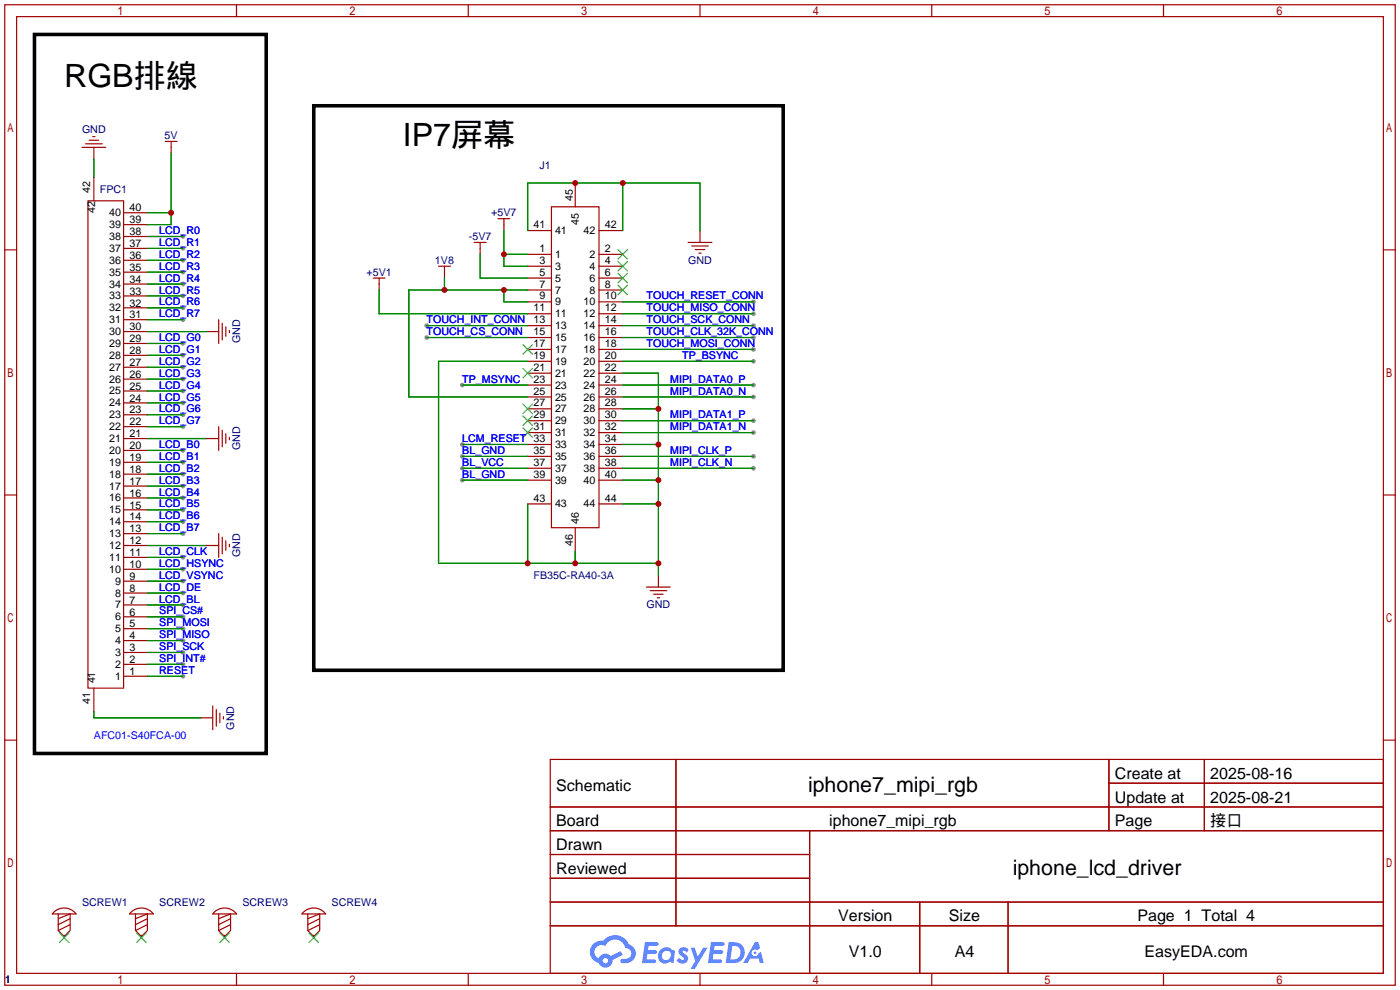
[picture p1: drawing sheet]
<svg xmlns="http://www.w3.org/2000/svg" width="299mm" height="212mm" viewBox="0 0 299 212" stroke-linecap="round" stroke-linejoin="round" font-family="sans-serif">
<g fill="#999">
<circle cx="39.1" cy="50.5" r=".51"/>
<circle cx="39.1" cy="53.1" r=".51"/>
<circle cx="39.1" cy="55.6" r=".51"/>
<circle cx="39.1" cy="58.2" r=".51"/>
<circle cx="39.1" cy="60.7" r=".51"/>
<circle cx="39.1" cy="63.2" r=".51"/>
<circle cx="39.1" cy="65.8" r=".51"/>
<circle cx="39.1" cy="68.3" r=".51"/>
<circle cx="39.1" cy="73.4" r=".51"/>
<circle cx="39.1" cy="75.9" r=".51"/>
<circle cx="39.1" cy="78.5" r=".51"/>
<circle cx="39.1" cy="81" r=".51"/>
<circle cx="39.1" cy="83.6" r=".51"/>
<circle cx="39.1" cy="86.1" r=".51"/>
<circle cx="39.1" cy="88.6" r=".51"/>
<circle cx="39.1" cy="91.2" r=".51"/>
<circle cx="39.1" cy="96.3" r=".51"/>
<circle cx="39.1" cy="98.8" r=".51"/>
<circle cx="39.1" cy="101.3" r=".51"/>
<circle cx="39.1" cy="103.9" r=".51"/>
<circle cx="39.1" cy="106.4" r=".51"/>
<circle cx="39.1" cy="109" r=".51"/>
<circle cx="39.1" cy="111.5" r=".51"/>
<circle cx="39.1" cy="114" r=".51"/>
<circle cx="39.1" cy="119.1" r=".51"/>
<circle cx="39.1" cy="121.7" r=".51"/>
<circle cx="39.1" cy="124.2" r=".51"/>
<circle cx="39.1" cy="126.7" r=".51"/>
<circle cx="39.1" cy="129.3" r=".51"/>
<circle cx="39.1" cy="134.4" r=".51"/>
<circle cx="39.1" cy="136.9" r=".51"/>
<circle cx="39.1" cy="131.8" r=".51"/>
<circle cx="39.1" cy="139.4" r=".51"/>
<circle cx="39.1" cy="142" r=".51"/>
<circle cx="39.1" cy="144.5" r=".51"/>
<circle cx="91.2" cy="69.6" r=".51"/>
<circle cx="91.2" cy="72.1" r=".51"/>
<circle cx="161" cy="64.5" r=".51"/>
<circle cx="161" cy="67.1" r=".51"/>
<circle cx="161" cy="69.6" r=".51"/>
<circle cx="161" cy="72.1" r=".51"/>
<circle cx="161" cy="74.7" r=".51"/>
<circle cx="161" cy="77.2" r=".51"/>
<circle cx="161" cy="82.3" r=".51"/>
<circle cx="161" cy="84.8" r=".51"/>
<circle cx="161" cy="89.9" r=".51"/>
<circle cx="161" cy="92.5" r=".51"/>
<circle cx="161" cy="97.5" r=".51"/>
<circle cx="161" cy="100.1" r=".51"/>
<circle cx="98.8" cy="100.1" r=".51"/>
<circle cx="98.8" cy="102.6" r=".51"/>
<circle cx="98.8" cy="97.5" r=".51"/>
<circle cx="98.8" cy="95" r=".51"/>
<circle cx="98.8" cy="82.3" r=".51"/>
</g>
<g fill="none" stroke="#a10000" stroke-width=".25">
<path d="M1 1h297.2v209.6h-297.2zM3.6 3.6h292.1v204.4h-292.1zM50.5 1v2.6M100.1 1v2.6M149.6 1v2.6M199.1 1v2.6M248.7 1v2.6M1 53.4h2.6M295.7 53.4h2.5M1 105.8h2.6M295.7 105.8h2.5M1 158.2h2.6"/>
<path d="M295.7 158.2h2.5M117.6 162.3h178.1v45.7h-178.1zM117.6 172.5h178.1M117.6 177.5h178.1M144.5 162.3v35.6M173 177.5v30.5M237 162.3v15.2M237 167.4h58.7M257.4 162.3v15.2M117.6 182.6h55.4M117.6 192.8h178.1M117.6 187.7h55.4"/>
<path d="M117.6 197.9h178.1M196.6 192.8v15.2M215.4 192.8v15.2M50.5 208v2.6M100.1 208v2.6M149.6 208v2.6M199.1 208v2.6M248.7 208v2.6"/>
</g>
<g fill="#5487ff">
<path d="M145.3 202.7a1.3 1.3 0 0 1 1.9 .3l-.4 .6a.54 .54 0 0 0-.9-.2l.1 .2a1.34 1.34 0 0 1 .9 1.8 1.47 1.47 0 0 1-2.3-.1l.5-.6 .8 .5a.31 .31 0 0 0 .4-.3 .31 .31 0 0 0-.3-.4 1.12 1.12 0 0 1-.7-1.8z"/>
<path d="M147.6 202.5h.9l.6 2 1.2-2h.9l-2.7 4.6h-.9l1-1.7z"/>
<path d="M137.8 201.4h1.7a1.31 1.31 0 0 1 1.2 .2 .4 .4 0 0 1-.3 .5l-1.8 .1-.1 .9h1.6a.4 .4 0 0 1 .4 .4 .4 .4 0 0 1-.5 .4h-1.6l-.2 1.2h1.4a.46 .46 0 0 1 .5 0 .46 .46 0 0 1 .1 .5l-.4 .2h-2.6z"/>
<path d="M151.9 201.4h1.7a1.32 1.32 0 0 1 1.2 .2 .39 .39 0 0 1-.3 .5l-1.8 .1-.1 .9h1.6a.4 .4 0 0 1 .4 .4 .4 .4 0 0 1-.4 .4h-1.7l-.2 1.2h1.4a.46 .46 0 0 1 .5 0 .46 .46 0 0 1 .1 .5l-.4 .2h-2.6z"/>
<path d="M161.3 201.4h.8l.3 1.3-.6 .4a.75 .75 0 0 0-1.1 .3 .75 .75 0 0 0 .5 1 .75 .75 0 0 0 .9-.7l.5-.2 .6 2.3h-.8l-.3-.9h-1.8l-.5 .9h-1z"/>
<path d="M155.7 201.4l-.6 4.4h1.5a2.27 2.27 0 0 0 2.6-2.2 2.27 2.27 0 0 0-2.7-2.2zM156.5 202.1a1.5 1.5 0 0 1 1.8 1.6 1.5 1.5 0 0 1-1.9 1.4h-.3z"/>
<path d="M141.2 203a1.6 1.6 0 0 0-.3 2.3 1.6 1.6 0 0 0 2.3 .2l.7 .3 .3-2.4-.1-.3-.5-.1a1.58 1.58 0 0 0-2.4 0zM141.8 203.5a.98 .98 0 0 1 1.6 .4 .98 .98 0 0 1-1.1 1.3 .94 .94 0 0 1-.9-.7 .94 .94 0 0 1 .4-1z"/>
<path d="M126.8 201.8a2.37 2.37 0 0 0 1.1 4 1.54 1.54 0 0 0 1.8 1 1.54 1.54 0 0 0 1.2-1.6l2.2-1.1-.5-.8-2 1a1.57 1.57 0 0 0-2.7 .5 1.5 1.5 0 0 1-.7-2.1 1.5 1.5 0 0 1 2.2-.5 2.23 2.23 0 0 1 2.3-1.4 2.23 2.23 0 0 1 2 1.8 1.16 1.16 0 0 1 1.2 1.1 1.16 1.16 0 0 1-1.1 1.2h-.7a.47 .47 0 0 0-.5 .4 .47 .47 0 0 0 .4 .5 2.17 2.17 0 0 0 2.5-.9 2.17 2.17 0 0 0-.3-2.7l-.8-.4a3.2 3.2 0 0 0-5.5-.7l-1.1 .1zM128.8 205.3a.6 .6 0 0 1 1.2 0 .6 .6 0 0 1-1.2 0z"/>
<circle cx="161.4" cy="203.6" r=".28"/>
</g>
<g fill="none" stroke="#a10000" stroke-width=".25">
<path d="M17.5 31.5h5.1M18.3 30.7h3.5M19 30h2.1M19.8 29.2h.5M20.1 31.5v2.5M20.1 37.8v5.1M35.3 30.2h2.5M36.6 30.2v2.6M122.9 39.1v5.1M18.8 42.9h7.6v104.2h-7.6zM26.4 58.2h5.1M26.4 55.6h5.1"/>
<path d="M26.4 53.1h5.1M26.4 50.5h5.1M26.4 48h5.1M26.4 45.5h5.1M79.8 59.4h2.5M81 59.4v2.6M93.7 56.9h2.6M95 56.9v2.5M101.3 51.8h2.6M102.6 51.8v2.6M106.4 46.7h2.6M107.7 46.7v2.6"/>
<path d="M112.8 54.4h5.1M112.8 56.9h5.1M112.8 59.4h5.1M112.8 49.3h5.1M117.9 44.2h10.1v68.6h-10.1zM128 54.4h5.1M128 56.9h5.1M128 59.4h5.1M128 49.3h5.1M147.1 51.8h5M147.8 52.6h3.6M148.6 53.3h2"/>
<path d="M149.4 54.1h.5M149.6 49.3v2.5M26.4 78.5h5.1M26.4 75.9h5.1M26.4 70.9h5.1M26.4 73.4h5.1M26.4 68.3h5.1M26.4 65.8h5.1M26.4 63.2h5.1M26.4 60.7h5.1M44.2 70.9h2.5M46.7 68.3v5.1"/>
<path d="M47.5 69.1v3.5M48.3 69.8v2.1M49 70.6v.5M112.8 62h5.1M112.8 64.5h5.1M112.8 67.1h5.1M112.8 69.6h5.1M112.8 72.1h5.1M112.8 74.7h5.1M112.8 77.2h5.1M112.8 79.8h5.1M128 62h5.1"/>
<path d="M128 64.5h5.1M128 67.1h5.1M128 69.6h5.1M128 72.1h5.1M128 74.7h5.1M128 77.2h5.1M128 79.8h5.1M26.4 98.8h5.1M26.4 96.3h5.1M26.4 93.7h5.1M26.4 91.2h5.1M26.4 88.6h5.1"/>
<path d="M26.4 86.1h5.1M26.4 83.6h5.1M26.4 81h5.1M44.2 93.7h2.5M46.7 91.2v5.1M47.5 91.9v3.6M48.3 92.7v2M49 93.5v.5M112.8 82.3h5.1M112.8 84.8h5.1M112.8 87.4h5.1M112.8 89.9h5.1"/>
<path d="M112.8 92.5h5.1M112.8 95h5.1M112.8 97.5h5.1M128 82.3h5.1M128 84.8h5.1M128 87.4h5.1M128 89.9h5.1M128 92.5h5.1M128 95h5.1M128 97.5h5.1M26.4 119.1h5.1M26.4 116.6h5.1"/>
<path d="M26.4 114h5.1M26.4 111.5h5.1M26.4 109h5.1M26.4 106.4h5.1M26.4 103.9h5.1M26.4 101.3h5.1M44.2 116.6h2.5M46.7 114v5.1M47.5 114.8v3.6M48.3 115.6v2M49 116.3v.5M112.8 100.1h5.1"/>
<path d="M112.8 102.6h5.1M112.8 107.7h5.1M122.9 112.8v5.1M128 100.1h5.1M128 102.6h5.1M128 107.7h5.1M26.4 139.4h5.1M26.4 136.9h5.1M26.4 134.4h5.1M26.4 131.8h5.1M26.4 129.3h5.1M26.4 126.7h5.1"/>
<path d="M26.4 124.2h5.1M26.4 121.7h5.1M138.2 125.5h5.1M138.9 126.2h3.6M139.7 127h2M140.5 127.8h.5M140.7 122.9v2.6M20.1 147.1v5M26.4 144.5h5.1M26.4 142h5.1M42.9 153.4h2.6M45.5 150.9v5.1"/>
<path d="M46.2 151.6v3.6M47 152.4v2M47.8 153.2v.5M11.6 194.9a3.2 3.2 0 0 1 4.7 .4h-5.1zM12.4 195.3v3.6l1.3 1.3 1.3-1.3v-3.6l-2.6 1M13.7 199.9v.5M15 196.3l-2.6 1.3M15 197.6l-2.6 1.3M28.1 194.9a3.2 3.2 0 0 1 4.7 .4h-5.1zM29 195.3v3.6l1.2 1.3 1.3-1.3v-3.6l-2.5 1M30.2 199.9v.5M31.5 196.3l-2.5 1.3"/>
<path d="M31.5 197.6l-2.5 1.3M45.9 194.9a3.2 3.2 0 0 1 4.6 .4h-5zM46.7 195.3v3.6l1.3 1.3 1.3-1.3v-3.6l-2.6 1M48 199.9v.5M49.3 196.3l-2.6 1.3M49.3 197.6l-2.6 1.3M65 194.9a3.2 3.2 0 0 1 4.6 .4h-5.1zM65.8 195.3v3.6l1.3 1.3 1.2-1.3v-3.6l-2.5 1M67.1 199.9v.5M68.3 196.3l-2.5 1.3M68.3 197.6l-2.5 1.3"/>
</g>
<g fill="none" stroke="#008700" stroke-width=".25">
<path d="M20.1 34v3.8M36.6 32.8v15.2h-5.1M133.1 39.1v10.2M31.5 45.5h5.1M31.5 50.5h7.6M31.5 53.1h7.6M31.5 55.6h7.6M31.5 58.2h7.6M95 59.4v2.6M102.6 54.4v5h10.2M107.7 49.3v7.6h5.1M107.7 54.4h5.1"/>
<path d="M112.8 49.3v-10.2h36.8v10.2M31.5 60.7h7.6M31.5 63.2h7.6M31.5 65.8h7.6M31.5 68.3h7.6M31.5 70.9h12.7M31.5 73.4h7.6M31.5 75.9h7.6M31.5 78.5h7.6M81 62v5.1h31.8M91.2 69.6h21.6M91.2 72.1h21.6"/>
<path d="M107.7 62v2.5h5.1M112.8 62h-25.4v22.8h25.4M112.8 77.2h-19.1v43.2h47M133.1 64.5h27.9M133.1 67.1h27.9M133.1 69.6h27.9M133.1 72.1h27.9M133.1 74.7h27.9M133.1 77.2h27.9M133.1 79.8h7.6v43.1M31.5 81h7.6M31.5 83.6h7.6"/>
<path d="M31.5 86.1h7.6M31.5 88.6h7.6M31.5 91.2h7.6M31.5 96.3h7.6M31.5 98.8h7.6M31.5 93.7h12.7M98.8 95h14M98.8 82.3h14M98.8 97.5h14M133.1 84.8h27.9M133.1 95h7.6M133.1 87.4h7.6"/>
<path d="M133.1 82.3h27.9M133.1 89.9h27.9M133.1 92.5h27.9M133.1 97.5h27.9M31.5 101.3h7.6M31.5 103.9h7.6M31.5 106.4h7.6M31.5 109h7.6M31.5 111.5h7.6M31.5 114h7.6M31.5 116.6h12.7M31.5 119.1h7.6"/>
<path d="M98.8 102.6h14M98.8 100.1h14M112.8 107.7v12.7M122.9 117.9v2.5M133.1 107.7h7.6M133.1 102.6h7.6M133.1 100.1h27.9M31.5 121.7h7.6M31.5 124.2h7.6M31.5 126.7h7.6M31.5 129.3h7.6M31.5 134.4h7.6"/>
<path d="M31.5 136.9h7.6M31.5 131.8h7.6M31.5 139.4h7.6M20.1 152.1v1.3h22.8M31.5 142h7.6M31.5 144.5h7.6"/>
</g>
<g fill="none" stroke="#3c3" stroke-width=".25">
<path d="M132.1 53.3l2 2.1M132.1 55.9l2 2M132.1 58.4l2 2.1M134.1 53.3l-2 2.1M134.1 55.9l-2 2M134.1 58.4l-2 2.1M111.8 73.7l2 2M111.8 78.7l2 2.1M113.8 73.7l-2 2M113.8 78.7l-2 2.1M132.1 61l2 2M134.1 61l-2 2"/>
<path d="M111.8 86.4l2 2M111.8 88.9l2 2M111.8 91.4l2 2.1M113.8 86.4l-2 2M113.8 88.9l-2 2M113.8 91.4l-2 2.1M12.7 199.4l2 2M14.7 199.4l-2 2M29.2 199.4l2 2M31.2 199.4l-2 2M47 199.4l2 2M49 199.4l-2 2"/>
<path d="M66 199.4l2.1 2M68.1 199.4l-2.1 2"/>
</g>
<path d="M7.4 7.4h49.5v153.6h-49.5zM67.1 22.6h100.3v120.7h-100.3z" fill="none" stroke="#000" stroke-width=".76"/>
<g fill="#c00">
<circle cx="36.6" cy="45.5" r=".63"/>
<circle cx="107.7" cy="54.4" r=".63"/>
<circle cx="107.7" cy="62" r=".63"/>
<circle cx="95" cy="62" r=".63"/>
<circle cx="140.7" cy="120.4" r=".63"/>
<circle cx="122.9" cy="120.4" r=".63"/>
<circle cx="112.8" cy="120.4" r=".63"/>
<circle cx="140.7" cy="107.7" r=".63"/>
<circle cx="140.7" cy="102.6" r=".63"/>
<circle cx="140.7" cy="95" r=".63"/>
<circle cx="140.7" cy="87.4" r=".63"/>
<circle cx="122.9" cy="39.1" r=".63"/>
<circle cx="133.1" cy="39.1" r=".63"/>
</g>
<g font-size="6.9">
<text x="13.7" y="18.5">RGB排線</text>
<text x="86.1" y="31.2">IP7屏幕</text>
</g>
<g font-size="4.6">
<text x="172.7" y="169.3">iphone7_mipi_rgb</text>
<text x="216.4" y="187.1">iphone_lcd_driver</text>
</g>
<g font-size="3.4">
<text x="238.3" y="166.4">Create at</text>
<text x="258.7" y="166.4">2025-08-16</text>
<text x="118.9" y="169">Schematic</text>
<text x="238.3" y="171.5">Update at</text>
<text x="258.7" y="171.5">2025-08-21</text>
<text x="118.9" y="176.6">Board</text>
<text x="177.2" y="176.6">iphone7_mipi_rgb</text>
<text x="238.3" y="176.6">Page</text>
<text x="258.7" y="176.6">接口</text>
<text x="118.9" y="181.7">Drawn</text>
<text x="118.9" y="186.8">Reviewed</text>
<text x="179.1" y="196.9">Version</text>
<text x="202.8" y="196.9">Size</text>
<text x="243.1" y="196.9">Page 1 Total 4</text>
<text x="181.4" y="204.5">V1.0</text>
<text x="204" y="204.5">A4</text>
<text x="244.6" y="204.5">EasyEDA.com</text>
</g>
<g font-size="2.3" fill="#000080">
<text x="17.5" y="28.4">GND</text>
<text x="35.2" y="29.7">5V</text>
<text x="21.3" y="41.1">FPC1</text>
<text x="115.3" y="36.1">J1</text>
<text x="105" y="46.2">+5V7</text>
<text x="100.2" y="51.3">-5V7</text>
<text x="78.3" y="58.9">+5V1</text>
<text x="93" y="56.4">1V8</text>
<text x="147.1" y="56.4">GND</text>
<text x="51.3" y="73.4" transform="rotate(-90 51.3 73.4)">GND</text>
<text x="51.3" y="96.3" transform="rotate(-90 51.3 96.3)">GND</text>
<text x="51.3" y="119.1" transform="rotate(-90 51.3 119.1)">GND</text>
<text x="114" y="123.7">FB35C-RA40-3A</text>
<text x="138.2" y="130">GND</text>
<text x="50" y="156" transform="rotate(-90 50 156)">GND</text>
<text x="17.5" y="193.5">SCREW1</text>
<text x="34" y="193.5">SCREW2</text>
<text x="51.8" y="193.5">SCREW3</text>
<text x="70.9" y="193.5">SCREW4</text>
<text x="1" y="210.1">1</text>
</g>
<g font-size="2.3">
<text x="19.3" y="41.2" transform="rotate(-90 19.3 41.2)">42</text>
<text x="20.3" y="45.5" transform="rotate(-90 20.3 45.5)">42</text>
<text x="23.4" y="46.2">40</text>
<text x="27.7" y="47.7">39</text>
<text x="27.7" y="45.2">40</text>
<text x="122.4" y="42.9" transform="rotate(-90 122.4 42.9)">45</text>
<text x="23.4" y="53.8">37</text>
<text x="23.4" y="51.3">38</text>
<text x="23.4" y="48.7">39</text>
<text x="27.7" y="52.8">37</text>
<text x="27.7" y="50.3">38</text>
<text x="114" y="48.8">41</text>
<text x="115.3" y="53.8">1</text>
<text x="118.6" y="50">41</text>
<text x="123.7" y="48" transform="rotate(-90 123.7 48)">45</text>
<text x="124.7" y="50">42</text>
<text x="129.3" y="53.8">2</text>
<text x="129.3" y="48.8">42</text>
<text x="23.4" y="58.9">35</text>
<text x="23.4" y="56.4">36</text>
<text x="27.7" y="57.9">35</text>
<text x="27.7" y="55.4">36</text>
<text x="115.3" y="56.4">3</text>
<text x="115.3" y="58.9">5</text>
<text x="118.6" y="55.1">1</text>
<text x="118.6" y="57.7">3</text>
<text x="126" y="55.1">2</text>
<text x="126" y="57.7">4</text>
<text x="129.3" y="56.4">4</text>
<text x="129.3" y="58.9">6</text>
<text x="23.4" y="64">33</text>
<text x="23.4" y="61.4">34</text>
<text x="27.7" y="65.5">32</text>
<text x="27.7" y="63">33</text>
<text x="27.7" y="60.4">34</text>
<text x="115.3" y="61.5">7</text>
<text x="115.3" y="64">9</text>
<text x="118.6" y="60.2">5</text>
<text x="118.6" y="62.7">7</text>
<text x="118.6" y="65.3">9</text>
<text x="124.7" y="65.3">10</text>
<text x="126" y="60.2">6</text>
<text x="126" y="62.7">8</text>
<text x="129.3" y="61.5">8</text>
<text x="129.3" y="64">10</text>
<text x="23.4" y="71.6">30</text>
<text x="23.4" y="69.1">31</text>
<text x="23.4" y="66.5">32</text>
<text x="27.7" y="70.6">30</text>
<text x="27.7" y="68.1">31</text>
<text x="114" y="66.5">11</text>
<text x="114" y="69.1">13</text>
<text x="114" y="71.6">15</text>
<text x="118.6" y="67.8">11</text>
<text x="118.6" y="70.4">13</text>
<text x="124.7" y="67.8">12</text>
<text x="124.7" y="70.4">14</text>
<text x="129.3" y="66.5">12</text>
<text x="129.3" y="69.1">14</text>
<text x="129.3" y="71.6">16</text>
<text x="23.4" y="76.7">28</text>
<text x="23.4" y="74.1">29</text>
<text x="27.7" y="75.7">28</text>
<text x="27.7" y="73.1">29</text>
<text x="114" y="74.2">17</text>
<text x="114" y="76.7">19</text>
<text x="118.6" y="72.9">15</text>
<text x="118.6" y="75.4">17</text>
<text x="118.6" y="78">19</text>
<text x="124.7" y="72.9">16</text>
<text x="124.7" y="75.4">18</text>
<text x="124.7" y="78">20</text>
<text x="129.3" y="74.2">18</text>
<text x="129.3" y="76.7">20</text>
<text x="23.4" y="81.8">26</text>
<text x="23.4" y="79.2">27</text>
<text x="27.7" y="83.3">25</text>
<text x="27.7" y="80.8">26</text>
<text x="27.7" y="78.2">27</text>
<text x="114" y="79.2">21</text>
<text x="114" y="81.8">23</text>
<text x="118.6" y="80.5">21</text>
<text x="118.6" y="83.1">23</text>
<text x="124.7" y="80.5">22</text>
<text x="124.7" y="83.1">24</text>
<text x="129.3" y="79.2">22</text>
<text x="129.3" y="81.8">24</text>
<text x="23.4" y="89.4">23</text>
<text x="23.4" y="86.8">24</text>
<text x="23.4" y="84.3">25</text>
<text x="27.7" y="88.4">23</text>
<text x="27.7" y="85.8">24</text>
<text x="114" y="84.3">25</text>
<text x="114" y="86.9">27</text>
<text x="114" y="89.4">29</text>
<text x="118.6" y="85.6">25</text>
<text x="118.6" y="88.1">27</text>
<text x="124.7" y="85.6">26</text>
<text x="124.7" y="88.1">28</text>
<text x="129.3" y="84.3">26</text>
<text x="129.3" y="86.9">28</text>
<text x="129.3" y="89.4">30</text>
<text x="23.4" y="94.5">21</text>
<text x="23.4" y="91.9">22</text>
<text x="27.7" y="96">20</text>
<text x="27.7" y="93.5">21</text>
<text x="27.7" y="90.9">22</text>
<text x="114" y="91.9">31</text>
<text x="118.6" y="90.7">29</text>
<text x="118.6" y="93.2">31</text>
<text x="118.6" y="95.8">33</text>
<text x="124.7" y="90.7">30</text>
<text x="124.7" y="93.2">32</text>
<text x="124.7" y="95.8">34</text>
<text x="129.3" y="91.9">32</text>
<text x="129.3" y="94.5">34</text>
<text x="23.4" y="99.5">19</text>
<text x="23.4" y="97">20</text>
<text x="27.7" y="101.1">18</text>
<text x="27.7" y="98.5">19</text>
<text x="114" y="97">35</text>
<text x="114" y="99.6">37</text>
<text x="118.6" y="98.3">35</text>
<text x="118.6" y="100.8">37</text>
<text x="124.7" y="98.3">36</text>
<text x="124.7" y="100.8">38</text>
<text x="129.3" y="97">36</text>
<text x="129.3" y="99.6">38</text>
<text x="23.4" y="107.2">16</text>
<text x="23.4" y="104.6">17</text>
<text x="23.4" y="102.1">18</text>
<text x="27.7" y="106.2">16</text>
<text x="27.7" y="103.6">17</text>
<text x="114" y="102.1">39</text>
<text x="114" y="107.2">43</text>
<text x="118.6" y="103.4">39</text>
<text x="124.7" y="103.4">40</text>
<text x="129.3" y="102.1">40</text>
<text x="129.3" y="107.2">44</text>
<text x="23.4" y="112.2">14</text>
<text x="23.4" y="109.7">15</text>
<text x="27.7" y="113.8">13</text>
<text x="27.7" y="111.2">14</text>
<text x="27.7" y="108.7">15</text>
<text x="118.6" y="108.5">43</text>
<text x="123.7" y="112" transform="rotate(-90 123.7 112)">46</text>
<text x="124.7" y="108.5">44</text>
<text x="23.4" y="119.9">11</text>
<text x="23.4" y="117.3">12</text>
<text x="23.4" y="114.8">13</text>
<text x="27.7" y="118.9">11</text>
<text x="27.7" y="116.3">12</text>
<text x="122.4" y="116.6" transform="rotate(-90 122.4 116.6)">46</text>
<text x="23.4" y="122.4">10</text>
<text x="24.6" y="124.9">9</text>
<text x="27.7" y="123.9">9</text>
<text x="27.7" y="121.4">10</text>
<text x="24.6" y="130">7</text>
<text x="24.6" y="127.5">8</text>
<text x="27.7" y="131.6">6</text>
<text x="27.7" y="129">7</text>
<text x="27.7" y="126.5">8</text>
<text x="24.6" y="137.6">4</text>
<text x="24.6" y="135.1">5</text>
<text x="24.6" y="132.6">6</text>
<text x="27.7" y="136.6">4</text>
<text x="27.7" y="134.1">5</text>
<text x="24.6" y="142.7">2</text>
<text x="24.6" y="140.2">3</text>
<text x="27.7" y="141.7">2</text>
<text x="27.7" y="139.2">3</text>
<text x="20.3" y="146.1" transform="rotate(-90 20.3 146.1)">41</text>
<text x="24.6" y="145.3">1</text>
<text x="27.7" y="144.3">1</text>
<text x="19.3" y="150.4" transform="rotate(-90 19.3 150.4)">41</text>
</g>
<g font-size="2.3" fill="#00f">
<text x="34" y="50">LCD_R0</text>
<text x="34" y="52.6">LCD_R1</text>
<text x="34" y="55.1">LCD_R2</text>
<text x="34" y="57.7">LCD_R3</text>
<text x="34" y="60.2">LCD_R4</text>
<text x="34" y="62.7">LCD_R5</text>
<text x="34" y="65.3">LCD_R6</text>
<text x="138.2" y="64">TOUCH_RESET_CONN</text>
<text x="34" y="67.8">LCD_R7</text>
<text x="91.2" y="69.1">TOUCH_INT_CONN</text>
<text x="91.2" y="71.6">TOUCH_CS_CONN</text>
<text x="138.2" y="66.5">TOUCH_MISO_CONN</text>
<text x="138.2" y="69.1">TOUCH_SCK_CONN</text>
<text x="138.2" y="71.6">TOUCH_CLK_32K_CONN</text>
<text x="34" y="72.9">LCD_G0</text>
<text x="34" y="75.4">LCD_G1</text>
<text x="34" y="78">LCD_G2</text>
<text x="138.2" y="74.2">TOUCH_MOSI_CONN</text>
<text x="145.8" y="76.7">TP_BSYNC</text>
<text x="34" y="80.5">LCD_G3</text>
<text x="34" y="83.1">LCD_G4</text>
<text x="98.8" y="81.8">TP_MSYNC</text>
<text x="143.3" y="81.8">MIPI_DATA0_P</text>
<text x="34" y="85.6">LCD_G5</text>
<text x="34" y="88.1">LCD_G6</text>
<text x="143.3" y="84.3">MIPI_DATA0_N</text>
<text x="143.3" y="89.4">MIPI_DATA1_P</text>
<text x="34" y="90.7">LCD_G7</text>
<text x="34" y="95.8">LCD_B0</text>
<text x="98.8" y="94.5">LCM_RESET 33</text>
<text x="143.3" y="91.9">MIPI_DATA1_N</text>
<text x="34" y="98.3">LCD_B1</text>
<text x="34" y="100.8">LCD_B2</text>
<text x="98.8" y="99.6">BL_VCC</text>
<text x="98.8" y="97">BL_GND</text>
<text x="143.3" y="97">MIPI_CLK_P</text>
<text x="143.3" y="99.6">MIPI_CLK_N</text>
<text x="34" y="103.4">LCD_B3</text>
<text x="34" y="105.9">LCD_B4</text>
<text x="98.8" y="102.1">BL_GND</text>
<text x="34" y="108.5">LCD_B5</text>
<text x="34" y="111">LCD_B6</text>
<text x="34" y="113.5">LCD_B7</text>
<text x="34" y="118.6">LCD_CLK</text>
<text x="34" y="121.2">LCD_HSYNC</text>
<text x="34" y="123.7">LCD_VSYNC</text>
<text x="34" y="126.2">LCD_DE</text>
<text x="34" y="128.8">LCD_BL</text>
<text x="34" y="131.3">SPI_CS#</text>
<text x="34" y="133.9">SPI_MOSI</text>
<text x="34" y="136.4">SPI_MISO</text>
<text x="34" y="138.9">SPI_SCK</text>
<text x="34" y="141.5">SPI_INT#</text>
<text x="34" y="144">RESET</text>
<text x="20.1" y="158">AFC01-S40FCA-00</text>
</g>
</svg>
